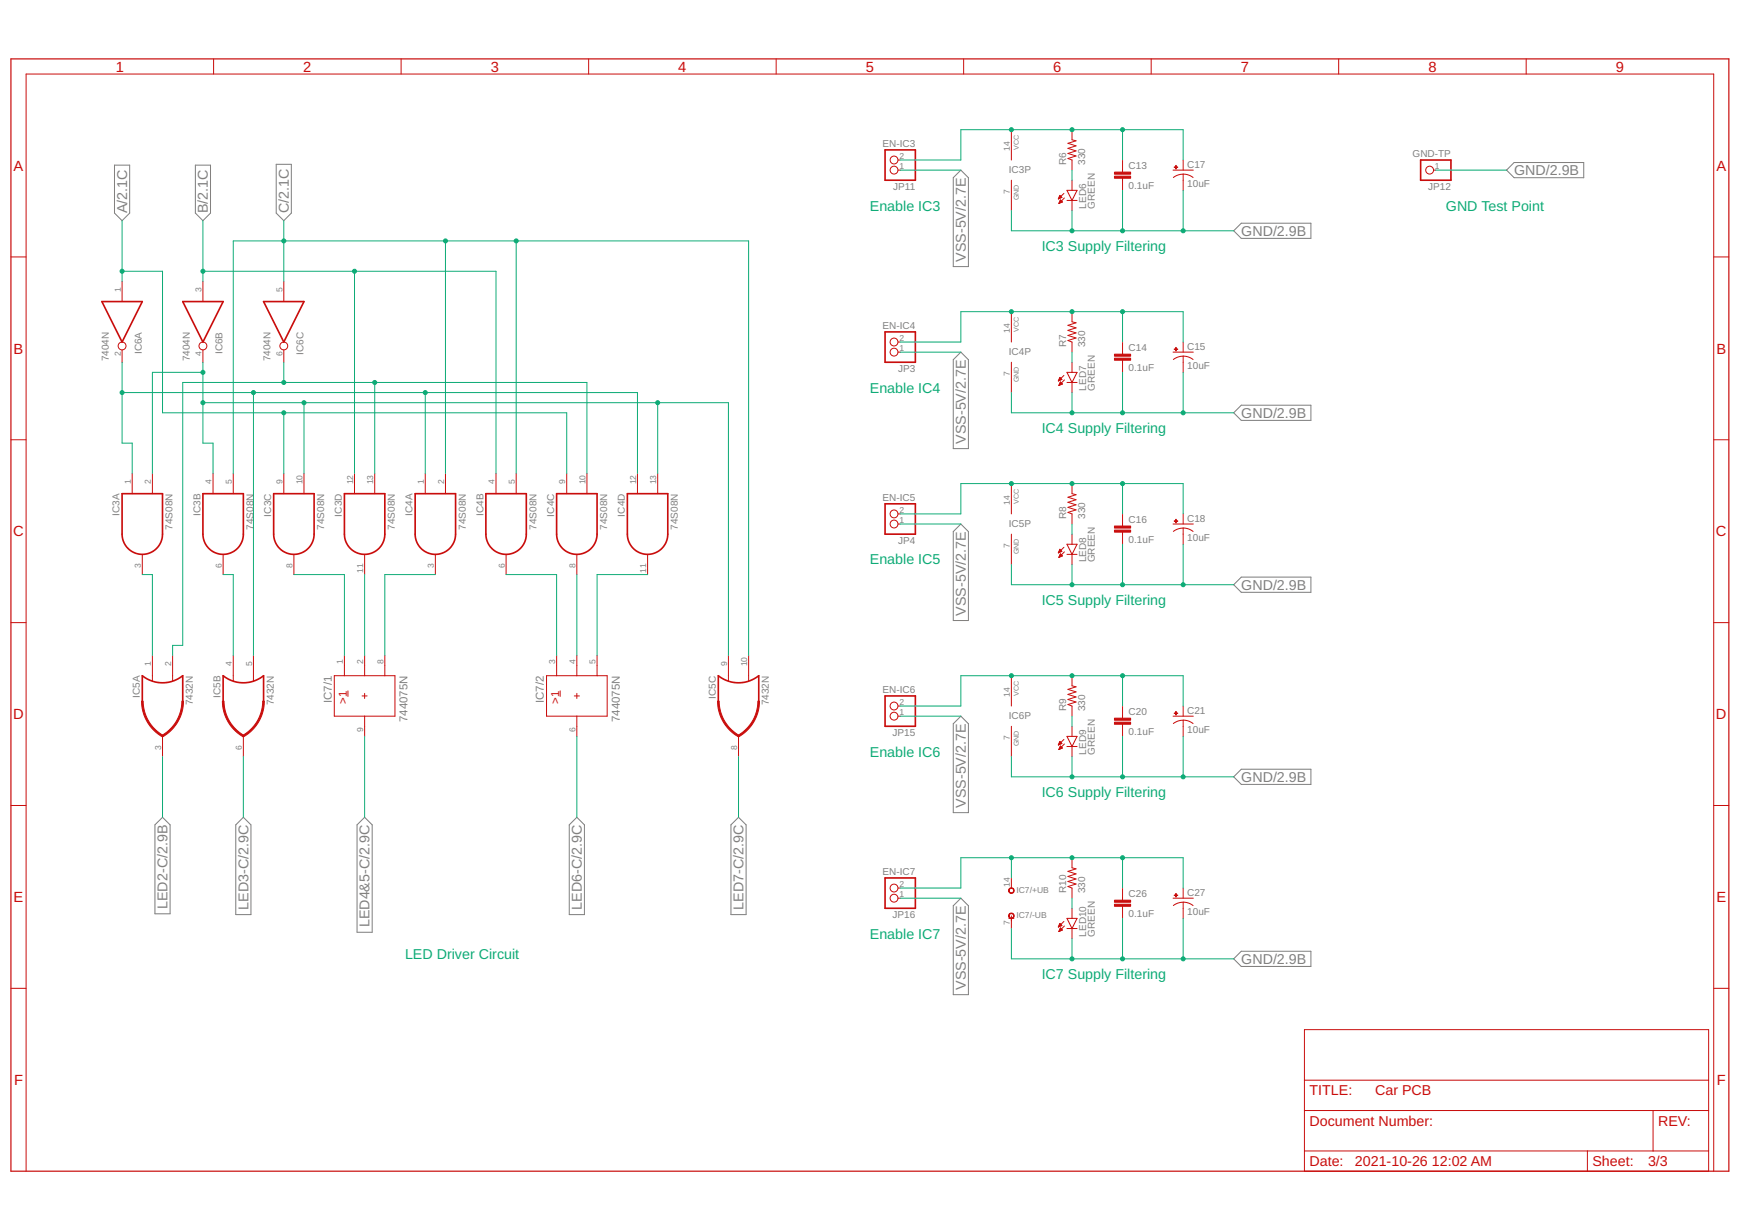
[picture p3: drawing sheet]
<svg xmlns="http://www.w3.org/2000/svg" width="1189mm" height="841mm" viewBox="0 0 1189 841" stroke-linecap="round" stroke-linejoin="round" font-family="sans-serif">
<g fill="none" stroke="#808080" stroke-width=".7">
<path d="M78 113h11v33l-6 5-5-5zM134 113h10v33l-5 5-5-5zM189 112h10v34l-5 5-5-5zM657 116l5 5v61h-10v-61zM1035 111h48v10h-48l-5-5zM843 158l6-5h47v10h-47zM657 241l5 5v60h-10v-60zM843 282l6-5h47v10h-47zM652 363l5-5 5 5v61h-10zM843 399l6-5h47v11h-47zM652 494l5-5 5 5v61h-10zM843 531l6-5h47v10h-47z"/>
<path d="M106 564l5-6 5 6v60h-10zM161 564l5-6 6 6v61h-11zM244 564l5-6 5 6v73h-10zM389 564l5-6 6 6v61h-11zM500 564l5-6 5 6v61h-10zM652 619l5-5 5 5v61h-10zM843 655l6-5h47v10h-47z"/>
</g>
<path d="M7 40h1175v760h-1175z" fill="none" stroke="#c90d0c" stroke-width=".83"/>
<g fill="none" stroke="#c90d0c" stroke-width=".68">
<path d="M146 40v11M274 40v11M402 40v11M531 40v11M659 40v11M787 40v11M915 40v11M1043 40v11M691 89v20M733 89v7h3l-6 2 6 2-6 1 6 2-6 2 6 2-6 1 3 1v7M614 116h1M614 109h1"/>
<path d="M767 109v9M809 109v7M809 119v11M980 116h2M691 123v21M724 136h.1M724 135h1M724 135h2M724 139h1M724 138h1M724 134h1M724 138h2"/>
<path d="M725 133l1 2-2 1zM725 137h1M725 137h.1M726 138l-1-1-1 2M726 138l-2 1M727 132l-3 4M728 135l-4 4M733 123v7M733 137v7M767 122v8M7 176h11M1172 176h10"/>
<path d="M83 192v14M139 192v14M194 192v14M691 213v21M733 213v7l3 1-6 1 6 2-6 2 6 1-6 2 6 2-6 2 3 1v7M83 239v8M139 239v8M194 239v8M614 234h1M767 234v8M809 234v7M614 241h1"/>
<path d="M691 247v21M724 260h1M724 259h2M724 259h1M724 258h1M725 258l1 1-2 1zM727 256l-3 4M728 260l-4 3M733 247v7M767 246v8M809 243v11M724 260h.1"/>
<path d="M724 263h.1M724 263h1M724 262h2M725 262h1M725 261h.1M725 261l1 1-2 1zM733 261v7M7 300h11M1172 300h10M90 323v14M104 323v14M146 323v14"/>
<path d="M159 323v14M194 323v14M208 323v14M242 323v14M256 323v14M291 323v14M305 323v14M339 323v14M353 323v14M387 323v14M401 323v14M436 323v14"/>
<path d="M450 323v14M691 330v21M733 330v7l3 1-6 2 6 1-6 2 6 2-6 2 6 1-6 2 3 1v7M614 358h1M614 351h1M767 351v8M809 351v7M97 379v14M153 379v14M201 379v14M249 379v14M298 379v14"/>
<path d="M346 379v14M394 379v14M443 379v14M691 365v21M724 378h.1M724 377h1M724 377h2M724 376h2M724 376h1M724 380h2M725 375l1 2-2 1zM725 375h.1"/>
<path d="M725 379h1M725 379h.1M725 378l1 2-2 1zM727 374l-3 4M728 377l-4 4M733 365v7M733 379v7M767 364v8M809 361v11M724 381h.1M724 380h1M7 425h11"/>
<path d="M1172 425h10M104 448v17M118 448v17M159 448v17M173 448v17M235 448v14M249 448v14M263 448v14M381 448v14M394 448v14M408 448v14M498 448v17"/>
<path d="M512 448v17M238 472v4M248 475h3M249 474v3M383 472v4M393 475h3M394 474v3M691 462v20M733 462v7h3l-6 2 6 2-6 1 6 2-6 2 6 2-6 1 3 1v7M249 489v14M394 489v14M614 489h1"/>
<path d="M614 482h1M691 496v21M733 496v7M767 482v9M767 495v8M809 482v7M809 492v11M111 503v14M166 503v14M505 503v14M724 509h.1M724 509h1"/>
<path d="M724 508h2M724 512h.1M724 512h1M724 507h1M724 511h2M725 507l-1 2M725 507l1 1-2 1M725 507h.1M725 510h1M725 510h.1M725 510l1 1-2 1zM727 505l-3 4"/>
<path d="M728 508l-4 4M733 510v7M7 550h11M1172 550h10M691 600v7M733 586v7l3 1-6 1 6 2-6 2 6 2-6 1 6 2-6 2 3 1v7M614 614h1M614 607h1M767 607v8M767 619v8M809 607v7M809 616v11"/>
<path d="M690 627h3M691 626v8M724 633h.1M724 633h1M724 636h.1M724 632h2M724 636h1M724 632h1M724 636h2M724 631h1M724 635h2M725 631h.1"/>
<path d="M725 631l-1 2M725 631l1 1-2 1M725 635h1M725 634h.1M725 634l-1 2M725 634l1 1-2 1M727 630l-3 3M728 633l-4 3M733 621v6M733 634v7M7 675h11M1172 675h10"/>
<path d="M892 703h276v97h-276zM892 738h276M892 759h276M1130 759v27M892 786h276M1085 786v14M18 800v-749h1154v749"/>
<circle cx="611" cy="116" r="2.7"/>
<circle cx="611" cy="109" r="2.7"/>
<circle cx="977" cy="116" r="2.7"/>
<circle cx="83" cy="236" r="2.7"/>
<circle cx="139" cy="236" r="2.7"/>
<circle cx="194" cy="236" r="2.7"/>
<circle cx="611" cy="234" r="2.7"/>
<circle cx="611" cy="241" r="2.7"/>
<circle cx="611" cy="351" r="2.7"/>
<circle cx="611" cy="358" r="2.7"/>
<circle cx="611" cy="489" r="2.7"/>
<circle cx="611" cy="482" r="2.7"/>
<circle cx="611" cy="614" r="2.7"/>
<circle cx="611" cy="607" r="2.7"/>
</g>
<g fill="none" stroke="#c90d0c" stroke-width="1.1">
<path d="M605 102h21v21h-21zM971 109h21v14h-21zM70 206h27l-14 28zM125 206h28l-14 28zM180 206h28l-14 28zM605 227h21v20h-21zM83 337h28v28a14 14 0 0 1-14 14 14 14 0 0 1-14-14zM139 337h27v28a14 14 0 0 1-13 14 14 14 0 0 1-14-14zM187 337h28v28a14 14 0 0 1-14 14 14 14 0 0 1-14-14zM235 337h28v28a14 14 0 0 1-14 14 14 14 0 0 1-14-14zM284 337h27v28a14 14 0 0 1-13 14 14 14 0 0 1-14-14zM332 337h28v28a14 14 0 0 1-14 14 14 14 0 0 1-14-14z"/>
<path d="M381 337h27v28a14 14 0 0 1-14 14 14 14 0 0 1-13-14zM429 337h28v28a14 14 0 0 1-14 14 14 14 0 0 1-14-14zM605 344h21v21h-21zM97 479v-17a22 22 0 0 0 28 0v17M153 479v-17a22 22 0 0 0 27 0v17M491 479v-17a22 22 0 0 0 28 0v17M605 475h21v21h-21zM605 600h21v21h-21z"/>
</g>
<g fill="#c90d0c" stroke="#c90d0c" stroke-width=".68">
<path d="M124 479h1a28 28 0 0 1-14 24v-1a27 27 0 0 0 13-23z" fill-rule="evenodd"/>
<path d="M97 479h1a27 27 0 0 0 14 23l-1 1a28 28 0 0 1-14-24z" fill-rule="evenodd"/>
<path d="M180 479h1a28 28 0 0 1-15 24v-1a27 27 0 0 0 14-23z" fill-rule="evenodd"/>
<path d="M152 479h1a27 27 0 0 0 14 23l-1 1a28 28 0 0 1-14-24z" fill-rule="evenodd"/>
<path d="M518 479h1a28 28 0 0 1-14 24l-1-1a27 27 0 0 0 14-23z" fill-rule="evenodd"/>
<path d="M491 479h1a27 27 0 0 0 13 23v1a28 28 0 0 1-14-24z" fill-rule="evenodd"/>
<path d="M690 607a1.9 1.9 0 0 1 3 1 1.9 1.9 0 0 1-1 2 1.9 1.9 0 0 1-3-2h1a1.5 1.5 0 0 1 2-1 1.5 1.5 0 0 1 0 3 1.5 1.5 0 0 1-2-1v-1z" fill-rule="evenodd"/>
<path d="M690 624a1.9 1.9 0 0 1 3 1 1.9 1.9 0 0 1-1 3 1.9 1.9 0 0 1-3-2h1a1.5 1.5 0 0 1 2-2 1.5 1.5 0 0 1 0 3 1.5 1.5 0 0 1-2-1v-1z" fill-rule="evenodd"/>
</g>
<g fill="none" stroke="#c90d0c" stroke-width=".7">
<path d="M802 116h14M729 130h7l-3 7zM729 137h7M802 121a11 11 0 0 1 14 0M729 254h7l-3 7zM802 241h14M809 243l3 1 4 2M809 243l-4 1-3 2M729 261h7M802 358h14M729 372h7l-3 7zM729 379h7"/>
<path d="M802 363a11 11 0 0 1 14 0M229 462h41v27h-41zM374 462h41v27h-41zM802 489h14M802 494a11 11 0 0 1 14 0M729 503h7l-3 7zM729 510h7M802 614h14M802 619a11 11 0 0 1 14 0M729 627h7l-3 7zM729 634h7"/>
</g>
<g fill="#c90d0c" stroke="#c90d0c" stroke-width=".68">
<path d="M762 120h11v2h-11z"/>
<path d="M762 118h11v1h-11z"/>
<path d="M803 114h2z"/>
<path d="M804 113v2z"/>
<path d="M762 245h11v1h-11z"/>
<path d="M762 242h11v1h-11z"/>
<path d="M803 238l2 1z"/>
<path d="M804 237v3z"/>
<path d="M762 362h11v2h-11z"/>
<path d="M762 359h11v2h-11z"/>
<path d="M803 356h2z"/>
<path d="M804 355v2z"/>
<path d="M762 493h11v2h-11z"/>
<path d="M762 491h11v1h-11z"/>
<path d="M803 487h2z"/>
<path d="M804 486v3z"/>
<path d="M762 618h11v1h-11z"/>
<path d="M762 615h11v1h-11z"/>
<path d="M803 611l2 1z"/>
<path d="M804 610v3z"/>
</g>
<g fill="none" stroke="#0dab76" stroke-width=".68">
<path d="M767 89v20M615 116h42M615 109h42v-20h152v20M733 116v7M982 116h48M767 130v28M809 130v28M83 151v41M139 151v41M194 151v41M691 144v14h152M733 144v14"/>
<path d="M305 165v158M353 165v158M83 185h28v97h276v41M139 185h200v138M242 185v138M767 213v21M615 234h42v-21h152v21M83 247v56h7v20M139 247v56h7v20M139 254h-35v69M194 247v14M615 241h42"/>
<path d="M733 241v6M767 254v28M809 254v28M83 268h353v55M139 275h359v173M173 268v180M208 275v48M256 261v62M291 268v55M450 275v48M691 268v14h152M733 268v14"/>
<path d="M194 282v41M159 323v-158h353v283M401 323v-62h-276v180h-7v7M767 330v21M615 358h42M615 351h42v-21h152v21M733 358v7M767 372v27M809 372v27M97 393h7v55M153 393h6v55M201 393h34v55"/>
<path d="M249 393v55M298 393h-35v55M346 393h35v55M394 393v55M443 393h-35v55M691 386v13h152M733 386v13M767 462v20M615 489h42M615 482h42v-20h152v20M733 489v7M111 517v41"/>
<path d="M166 517v41M249 503v55M394 503v55M505 517v41M691 517v14h152M733 517v14M767 503v28M809 503v28M691 586v14M767 586v21M615 614h42M615 607h42v-21h152v21"/>
<path d="M733 614v7M691 634v21h152M767 627v28M809 627v28M733 641v14"/>
</g>
<g fill="#0dab76" stroke="#0dab76" stroke-width=".68">
<circle cx="83" cy="185" r="1.4"/>
<circle cx="194" cy="282" r="1.4"/>
<circle cx="139" cy="185" r="1.4"/>
<circle cx="242" cy="185" r="1.4"/>
<circle cx="194" cy="165" r="1.4"/>
<circle cx="305" cy="165" r="1.4"/>
<circle cx="353" cy="165" r="1.4"/>
<circle cx="83" cy="268" r="1.4"/>
<circle cx="291" cy="268" r="1.4"/>
<circle cx="173" cy="268" r="1.4"/>
<circle cx="139" cy="254" r="1.4"/>
<circle cx="139" cy="275" r="1.4"/>
<circle cx="208" cy="275" r="1.4"/>
<circle cx="450" cy="275" r="1.4"/>
<circle cx="194" cy="261" r="1.4"/>
<circle cx="256" cy="261" r="1.4"/>
<circle cx="733" cy="655" r="1.4"/>
<circle cx="767" cy="655" r="1.4"/>
<circle cx="809" cy="655" r="1.4"/>
<circle cx="733" cy="531" r="1.4"/>
<circle cx="767" cy="531" r="1.4"/>
<circle cx="809" cy="531" r="1.4"/>
<circle cx="733" cy="399" r="1.4"/>
<circle cx="767" cy="399" r="1.4"/>
<circle cx="809" cy="399" r="1.4"/>
<circle cx="733" cy="282" r="1.4"/>
<circle cx="767" cy="282" r="1.4"/>
<circle cx="809" cy="282" r="1.4"/>
<circle cx="733" cy="158" r="1.4"/>
<circle cx="767" cy="158" r="1.4"/>
<circle cx="809" cy="158" r="1.4"/>
<circle cx="691" cy="89" r="1.4"/>
<circle cx="733" cy="89" r="1.4"/>
<circle cx="767" cy="89" r="1.4"/>
<circle cx="733" cy="213" r="1.4"/>
<circle cx="767" cy="213" r="1.4"/>
<circle cx="691" cy="213" r="1.4"/>
<circle cx="733" cy="330" r="1.4"/>
<circle cx="767" cy="330" r="1.4"/>
<circle cx="691" cy="330" r="1.4"/>
<circle cx="733" cy="462" r="1.4"/>
<circle cx="767" cy="462" r="1.4"/>
<circle cx="691" cy="462" r="1.4"/>
<circle cx="733" cy="586" r="1.4"/>
<circle cx="767" cy="586" r="1.4"/>
<circle cx="691" cy="586" r="1.4"/>
</g>
<g font-size="10" fill="#c90d0c">
<text x="79" y="49">1</text>
<text x="207" y="49">2</text>
<text x="336" y="49">3</text>
<text x="464" y="49">4</text>
<text x="592" y="49">5</text>
<text x="720" y="49">6</text>
<text x="848" y="49">7</text>
<text x="976" y="49">8</text>
<text x="1105" y="49">9</text>
<text x="9" y="117">A</text>
<text x="1173" y="117">A</text>
<text x="9" y="242">B</text>
<text x="1173" y="242">B</text>
<text x="9" y="366">C</text>
<text x="1173" y="366">C</text>
<text x="9" y="491">D</text>
<text x="1173" y="491">D</text>
<text x="9" y="616">E</text>
<text x="1173" y="616">E</text>
<text x="10" y="741">F</text>
<text x="1174" y="741">F</text>
</g>
<g font-size="9.8" fill="#808080">
<text x="1035" y="120">GND/2.9B</text>
<text x="87" y="146" transform="rotate(-90 87 146)">A/2.1C</text>
<text x="142" y="146" transform="rotate(-90 142 146)">B/2.1C</text>
<text x="197" y="146" transform="rotate(-90 197 146)">C/2.1C</text>
<text x="849" y="161">GND/2.9B</text>
<text x="660" y="179" transform="rotate(-90 660 179)">VSS-5V/2.7E</text>
<text x="849" y="285">GND/2.9B</text>
<text x="660" y="303" transform="rotate(-90 660 303)">VSS-5V/2.7E</text>
<text x="849" y="403">GND/2.9B</text>
<text x="660" y="421" transform="rotate(-90 660 421)">VSS-5V/2.7E</text>
<text x="849" y="534">GND/2.9B</text>
<text x="660" y="552" transform="rotate(-90 660 552)">VSS-5V/2.7E</text>
<text x="115" y="621" transform="rotate(-90 115 621)">LED2-C/2.9B</text>
<text x="170" y="622" transform="rotate(-90 170 622)">LED3-C/2.9C</text>
<text x="398" y="622" transform="rotate(-90 398 622)">LED6-C/2.9C</text>
<text x="508" y="622" transform="rotate(-90 508 622)">LED7-C/2.9C</text>
<text x="253" y="633" transform="rotate(-90 253 633)">LED4&amp;5-C/2.9C</text>
<text x="849" y="659">GND/2.9B</text>
<text x="660" y="676" transform="rotate(-90 660 676)">VSS-5V/2.7E</text>
</g>
<g font-size="9.8" fill="#0dab76">
<text x="595" y="144">Enable IC3</text>
<text x="988" y="144">GND Test Point</text>
<text x="712" y="171">IC3 Supply Filtering</text>
<text x="595" y="268">Enable IC4</text>
<text x="712" y="296">IC4 Supply Filtering</text>
<text x="595" y="386">Enable IC5</text>
<text x="712" y="413">IC5 Supply Filtering</text>
<text x="595" y="517">Enable IC6</text>
<text x="712" y="545">IC6 Supply Filtering</text>
<text x="595" y="641">Enable IC7</text>
<text x="277" y="655">LED Driver Circuit</text>
<text x="712" y="669">IC7 Supply Filtering</text>
</g>
<g font-size="9.8" fill="#c90d0c">
<text x="895" y="748">TITLE:</text>
<text x="940" y="748">Car PCB</text>
<text x="895" y="769">Document Number:</text>
<text x="1134" y="769">REV:</text>
<text x="895" y="797">Date:</text>
<text x="926" y="797">2021-10-26</text>
<text x="979" y="797">12:02 AM</text>
<text x="1089" y="797">Sheet:</text>
<text x="1127" y="797">3/3</text>
</g>
<g font-size="7.8" fill="#808080">
<text x="227" y="480" transform="rotate(-90 227 480)">IC7/1</text>
<text x="372" y="480" transform="rotate(-90 372 480)">IC7/2</text>
<text x="279" y="493" transform="rotate(-90 279 493)">744075N</text>
<text x="424" y="493" transform="rotate(-90 424 493)">744075N</text>
</g>
<g font-size="7.8" fill="#c90d0c">
<text x="237" y="481" transform="rotate(-90 237 481)">&gt;1</text>
<text x="382" y="481" transform="rotate(-90 382 481)">&gt;1</text>
</g>
<g font-size="6.8" fill="#808080">
<text x="603" y="100">EN-IC3</text>
<text x="966" y="107">GND-TP</text>
<text x="729" y="113" transform="rotate(-90 729 113)">R6</text>
<text x="742" y="113" transform="rotate(-90 742 113)">330</text>
<text x="690" y="118">IC3P</text>
<text x="772" y="115">C13</text>
<text x="812" y="114">C17</text>
<text x="611" y="130">JP11</text>
<text x="772" y="129">0.1uF</text>
<text x="812" y="128">10uF</text>
<text x="976" y="130">JP12</text>
<text x="743" y="142" transform="rotate(-90 743 142)">LED6</text>
<text x="748" y="142" transform="rotate(-90 748 142)">GREEN</text>
<text x="603" y="225">EN-IC4</text>
<text x="729" y="237" transform="rotate(-90 729 237)">R7</text>
<text x="742" y="237" transform="rotate(-90 742 237)">330</text>
<text x="772" y="240">C14</text>
<text x="812" y="239">C15</text>
<text x="97" y="242" transform="rotate(-90 97 242)">IC6A</text>
<text x="152" y="242" transform="rotate(-90 152 242)">IC6B</text>
<text x="207" y="242" transform="rotate(-90 207 242)">IC6C</text>
<text x="690" y="242">IC4P</text>
<text x="74" y="247" transform="rotate(-90 74 247)">7404N</text>
<text x="130" y="247" transform="rotate(-90 130 247)">7404N</text>
<text x="185" y="247" transform="rotate(-90 185 247)">7404N</text>
<text x="812" y="252">10uF</text>
<text x="614" y="254">JP3</text>
<text x="772" y="253">0.1uF</text>
<text x="743" y="267" transform="rotate(-90 743 267)">LED7</text>
<text x="748" y="267" transform="rotate(-90 748 267)">GREEN</text>
<text x="603" y="342">EN-IC5</text>
<text x="82" y="352" transform="rotate(-90 82 352)">IC3A</text>
<text x="137" y="352" transform="rotate(-90 137 352)">IC3B</text>
<text x="185" y="353" transform="rotate(-90 185 353)">IC3C</text>
<text x="234" y="353" transform="rotate(-90 234 353)">IC3D</text>
<text x="282" y="352" transform="rotate(-90 282 352)">IC4A</text>
<text x="330" y="352" transform="rotate(-90 330 352)">IC4B</text>
<text x="379" y="353" transform="rotate(-90 379 353)">IC4C</text>
<text x="427" y="353" transform="rotate(-90 427 353)">IC4D</text>
<text x="690" y="360">IC5P</text>
<text x="729" y="355" transform="rotate(-90 729 355)">R8</text>
<text x="742" y="355" transform="rotate(-90 742 355)">330</text>
<text x="772" y="357">C16</text>
<text x="812" y="356">C18</text>
<text x="118" y="362" transform="rotate(-90 118 362)">74S08N</text>
<text x="173" y="362" transform="rotate(-90 173 362)">74S08N</text>
<text x="222" y="362" transform="rotate(-90 222 362)">74S08N</text>
<text x="270" y="362" transform="rotate(-90 270 362)">74S08N</text>
<text x="318" y="362" transform="rotate(-90 318 362)">74S08N</text>
<text x="367" y="362" transform="rotate(-90 367 362)">74S08N</text>
<text x="415" y="362" transform="rotate(-90 415 362)">74S08N</text>
<text x="463" y="362" transform="rotate(-90 463 362)">74S08N</text>
<text x="614" y="371">JP4</text>
<text x="772" y="371">0.1uF</text>
<text x="812" y="369">10uF</text>
<text x="743" y="384" transform="rotate(-90 743 384)">LED8</text>
<text x="748" y="384" transform="rotate(-90 748 384)">GREEN</text>
<text x="603" y="473">EN-IC6</text>
<text x="96" y="477" transform="rotate(-90 96 477)">IC5A</text>
<text x="151" y="477" transform="rotate(-90 151 477)">IC5B</text>
<text x="489" y="477" transform="rotate(-90 489 477)">IC5C</text>
<text x="132" y="482" transform="rotate(-90 132 482)">7432N</text>
<text x="187" y="482" transform="rotate(-90 187 482)">7432N</text>
<text x="526" y="482" transform="rotate(-90 526 482)">7432N</text>
<text x="729" y="486" transform="rotate(-90 729 486)">R9</text>
<text x="742" y="486" transform="rotate(-90 742 486)">330</text>
<text x="690" y="491">IC6P</text>
<text x="772" y="488">C20</text>
<text x="812" y="488">C21</text>
<text x="610" y="503">JP15</text>
<text x="772" y="502">0.1uF</text>
<text x="812" y="501">10uF</text>
<text x="743" y="516" transform="rotate(-90 743 516)">LED9</text>
<text x="748" y="516" transform="rotate(-90 748 516)">GREEN</text>
<text x="603" y="598">EN-IC7</text>
<text x="729" y="610" transform="rotate(-90 729 610)">R10</text>
<text x="742" y="610" transform="rotate(-90 742 610)">330</text>
<text x="812" y="612">C27</text>
<text x="772" y="613">C26</text>
<text x="610" y="627">JP16</text>
<text x="772" y="626">0.1uF</text>
<text x="812" y="625">10uF</text>
<text x="743" y="640" transform="rotate(-90 743 640)">LED10</text>
<text x="748" y="640" transform="rotate(-90 748 640)">GREEN</text>
</g>
<g font-size="5.8" fill="#808080">
<text x="690" y="103" transform="rotate(-90 690 103)">14</text>
<text x="615" y="108">2</text>
<text x="615" y="115">1</text>
<text x="981" y="115">1</text>
<text x="690" y="133" transform="rotate(-90 690 133)">7</text>
<text x="82" y="200" transform="rotate(-90 82 200)">1</text>
<text x="138" y="200" transform="rotate(-90 138 200)">3</text>
<text x="193" y="200" transform="rotate(-90 193 200)">5</text>
<text x="690" y="227" transform="rotate(-90 690 227)">14</text>
<text x="615" y="233">2</text>
<text x="615" y="240">1</text>
<text x="82" y="243" transform="rotate(-90 82 243)">2</text>
<text x="138" y="243" transform="rotate(-90 138 243)">4</text>
<text x="193" y="243" transform="rotate(-90 193 243)">6</text>
<text x="690" y="257" transform="rotate(-90 690 257)">7</text>
<text x="89" y="331" transform="rotate(-90 89 331)">1</text>
<text x="103" y="331" transform="rotate(-90 103 331)">2</text>
<text x="145" y="331" transform="rotate(-90 145 331)">4</text>
<text x="158" y="331" transform="rotate(-90 158 331)">5</text>
<text x="193" y="331" transform="rotate(-90 193 331)">9</text>
<text x="207" y="331" transform="rotate(-90 207 331)">10</text>
<text x="241" y="331" transform="rotate(-90 241 331)">12</text>
<text x="255" y="331" transform="rotate(-90 255 331)">13</text>
<text x="290" y="331" transform="rotate(-90 290 331)">1</text>
<text x="304" y="331" transform="rotate(-90 304 331)">2</text>
<text x="338" y="331" transform="rotate(-90 338 331)">4</text>
<text x="352" y="331" transform="rotate(-90 352 331)">5</text>
<text x="386" y="331" transform="rotate(-90 386 331)">9</text>
<text x="400" y="331" transform="rotate(-90 400 331)">10</text>
<text x="435" y="331" transform="rotate(-90 435 331)">12</text>
<text x="449" y="331" transform="rotate(-90 449 331)">13</text>
<text x="690" y="345" transform="rotate(-90 690 345)">14</text>
<text x="615" y="350">2</text>
<text x="615" y="357">1</text>
<text x="690" y="375" transform="rotate(-90 690 375)">7</text>
<text x="96" y="388" transform="rotate(-90 96 388)">3</text>
<text x="152" y="388" transform="rotate(-90 152 388)">6</text>
<text x="200" y="388" transform="rotate(-90 200 388)">8</text>
<text x="297" y="388" transform="rotate(-90 297 388)">3</text>
<text x="345" y="388" transform="rotate(-90 345 388)">6</text>
<text x="393" y="388" transform="rotate(-90 393 388)">8</text>
<text x="248" y="391" transform="rotate(-90 248 391)">11</text>
<text x="442" y="391" transform="rotate(-90 442 391)">11</text>
<text x="103" y="455" transform="rotate(-90 103 455)">1</text>
<text x="117" y="455" transform="rotate(-90 117 455)">2</text>
<text x="158" y="455" transform="rotate(-90 158 455)">4</text>
<text x="172" y="455" transform="rotate(-90 172 455)">5</text>
<text x="234" y="454" transform="rotate(-90 234 454)">1</text>
<text x="248" y="454" transform="rotate(-90 248 454)">2</text>
<text x="262" y="454" transform="rotate(-90 262 454)">8</text>
<text x="380" y="454" transform="rotate(-90 380 454)">3</text>
<text x="393" y="454" transform="rotate(-90 393 454)">4</text>
<text x="407" y="454" transform="rotate(-90 407 454)">5</text>
<text x="497" y="455" transform="rotate(-90 497 455)">9</text>
<text x="511" y="455" transform="rotate(-90 511 455)">10</text>
<text x="690" y="476" transform="rotate(-90 690 476)">14</text>
<text x="615" y="481">2</text>
<text x="615" y="488">1</text>
<text x="248" y="500" transform="rotate(-90 248 500)">9</text>
<text x="393" y="500" transform="rotate(-90 393 500)">6</text>
<text x="690" y="506" transform="rotate(-90 690 506)">7</text>
<text x="110" y="513" transform="rotate(-90 110 513)">3</text>
<text x="165" y="513" transform="rotate(-90 165 513)">6</text>
<text x="504" y="513" transform="rotate(-90 504 513)">8</text>
<text x="615" y="606">2</text>
<text x="690" y="606" transform="rotate(-90 690 606)">14</text>
<text x="695" y="610">IC7/+UB</text>
<text x="615" y="613">1</text>
<text x="695" y="627">IC7/-UB</text>
<text x="690" y="632" transform="rotate(-90 690 632)">7</text>
</g>
<g font-size="4.9" fill="#808080">
<text x="697" y="102" transform="rotate(-90 697 102)">VCC</text>
<text x="697" y="137" transform="rotate(-90 697 137)">GND</text>
<text x="697" y="227" transform="rotate(-90 697 227)">VCC</text>
<text x="697" y="261" transform="rotate(-90 697 261)">GND</text>
<text x="697" y="344" transform="rotate(-90 697 344)">VCC</text>
<text x="697" y="379" transform="rotate(-90 697 379)">GND</text>
<text x="697" y="475" transform="rotate(-90 697 475)">VCC</text>
<text x="697" y="510" transform="rotate(-90 697 510)">GND</text>
</g>
</svg>
